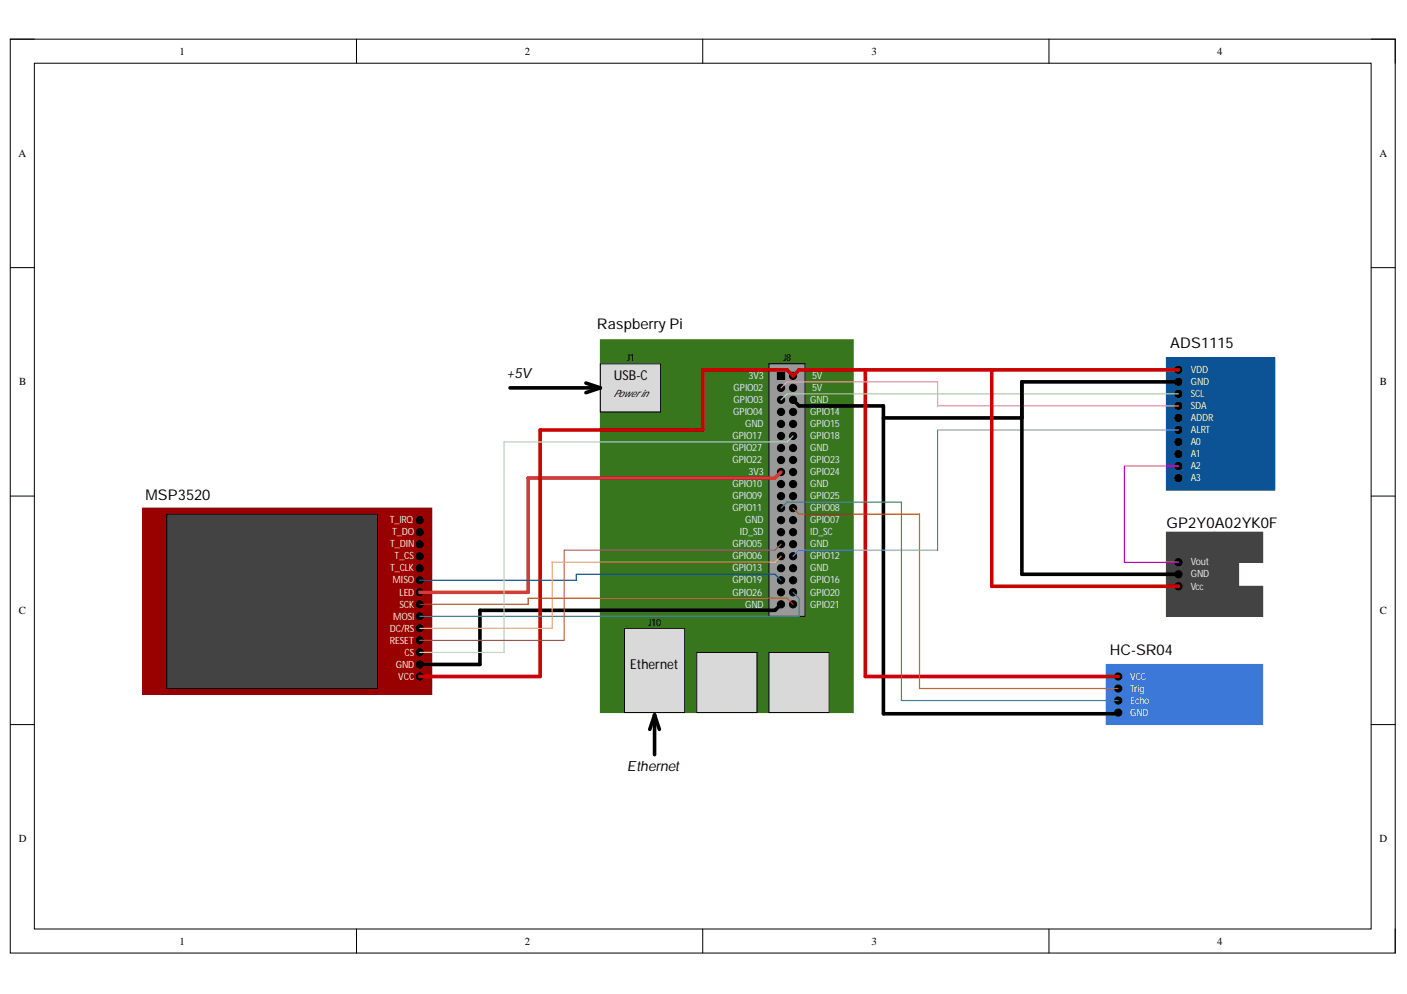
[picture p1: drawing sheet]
<svg xmlns="http://www.w3.org/2000/svg" width="297mm" height="210mm" viewBox="0 0 297 210" stroke-linecap="round" stroke-linejoin="round" font-family="sans-serif">
<path d="M2.2 8.3h292.4v193h-292.4z" fill="none" stroke="#000" stroke-width=".21"/>
<path d="M7.3 13.4h282.2v182.8h-282.2z" fill-rule="evenodd" fill="#fff"/>
<g fill="none" stroke="#000" stroke-width=".21">
<path d="M2.2 8.3h5.1M7.3 13.4h282.2v182.8h-282.2zM75.3 8.3v5M148.4 8.3v5M221.5 8.3v5.1M289.5 8.3h5.1v5.1M2.2 56.5h5.1M289.5 56.5h5.1M2.2 104.8h5.1M289.5 104.8h5.1M2.2 153h5.1M289.5 153h5.1"/>
<path d="M75.3 196.2v5.1M148.4 196.2v5.1M221.5 196.2v5.1M294.6 196.2v5.1"/>
</g>
<path d="M126.7 71.7h53.4v78.8h-53.4z" fill-rule="evenodd" fill="#38761d"/>
<path d="M126.7 71.7h53.4v78.8h-53.4z" fill="none" stroke="#38761d" stroke-width=".21"/>
<path d="M162.3 76.8h7.7v53.4h-7.7z" fill-rule="evenodd" fill="#999"/>
<g fill="none" stroke="#000" stroke-width=".21">
<path d="M162.3 76.8h7.7v53.4h-7.7zM164.1 78.6h1.5v1.5h-1.5z"/>
<circle cx="167.4" cy="79.4" r=".76"/>
<circle cx="164.9" cy="84.4" r=".76"/>
<circle cx="164.9" cy="89.5" r=".76"/>
<circle cx="164.9" cy="87" r=".76"/>
<circle cx="164.9" cy="81.9" r=".76"/>
<circle cx="164.9" cy="99.7" r=".76"/>
<circle cx="164.9" cy="97.1" r=".76"/>
<circle cx="164.9" cy="94.6" r=".76"/>
<circle cx="164.9" cy="92.1" r=".76"/>
<circle cx="167.4" cy="84.4" r=".76"/>
<circle cx="167.4" cy="89.5" r=".76"/>
<circle cx="167.4" cy="87" r=".76"/>
<circle cx="167.4" cy="81.9" r=".76"/>
<circle cx="167.4" cy="99.7" r=".76"/>
<circle cx="167.4" cy="97.1" r=".76"/>
<circle cx="167.4" cy="94.6" r=".76"/>
<circle cx="167.4" cy="92.1" r=".76"/>
<circle cx="164.9" cy="117.5" r=".76"/>
<circle cx="164.9" cy="120" r=".76"/>
<circle cx="164.9" cy="112.4" r=".76"/>
<circle cx="164.9" cy="109.8" r=".76"/>
<circle cx="164.9" cy="114.9" r=".76"/>
<circle cx="164.9" cy="104.8" r=".76"/>
<circle cx="164.9" cy="107.3" r=".76"/>
<circle cx="164.9" cy="102.2" r=".76"/>
<circle cx="167.4" cy="117.5" r=".76"/>
<circle cx="167.4" cy="120" r=".76"/>
<circle cx="167.4" cy="112.4" r=".76"/>
<circle cx="167.4" cy="109.8" r=".76"/>
<circle cx="167.4" cy="114.9" r=".76"/>
<circle cx="167.4" cy="104.8" r=".76"/>
<circle cx="167.4" cy="107.3" r=".76"/>
<circle cx="167.4" cy="102.2" r=".76"/>
<circle cx="164.9" cy="122.5" r=".76"/>
<circle cx="164.9" cy="127.6" r=".76"/>
<circle cx="164.9" cy="125.1" r=".76"/>
<circle cx="167.4" cy="122.5" r=".76"/>
<circle cx="167.4" cy="127.6" r=".76"/>
<circle cx="167.4" cy="125.1" r=".76"/>
</g>
<g fill="#000">
<circle cx="167.4" cy="79.4" r=".76"/>
<circle cx="164.9" cy="84.4" r=".76"/>
<circle cx="164.9" cy="89.5" r=".76"/>
<circle cx="164.9" cy="87" r=".76"/>
<circle cx="164.9" cy="81.9" r=".76"/>
<circle cx="164.9" cy="99.7" r=".76"/>
<circle cx="164.9" cy="97.1" r=".76"/>
<circle cx="164.9" cy="94.6" r=".76"/>
<circle cx="164.9" cy="92.1" r=".76"/>
<circle cx="167.4" cy="84.4" r=".76"/>
<circle cx="167.4" cy="89.5" r=".76"/>
<circle cx="167.4" cy="87" r=".76"/>
<circle cx="167.4" cy="81.9" r=".76"/>
<circle cx="167.4" cy="99.7" r=".76"/>
<circle cx="167.4" cy="97.1" r=".76"/>
<circle cx="167.4" cy="94.6" r=".76"/>
<circle cx="167.4" cy="92.1" r=".76"/>
<circle cx="164.9" cy="117.5" r=".76"/>
<circle cx="164.9" cy="120" r=".76"/>
<circle cx="164.9" cy="112.4" r=".76"/>
<circle cx="164.9" cy="109.8" r=".76"/>
<circle cx="164.9" cy="114.9" r=".76"/>
<circle cx="164.9" cy="104.8" r=".76"/>
<circle cx="164.9" cy="107.3" r=".76"/>
<circle cx="164.9" cy="102.2" r=".76"/>
<circle cx="167.4" cy="117.5" r=".76"/>
<circle cx="167.4" cy="120" r=".76"/>
<circle cx="167.4" cy="112.4" r=".76"/>
<circle cx="167.4" cy="109.8" r=".76"/>
<circle cx="167.4" cy="114.9" r=".76"/>
<circle cx="167.4" cy="104.8" r=".76"/>
<circle cx="167.4" cy="107.3" r=".76"/>
<circle cx="167.4" cy="102.2" r=".76"/>
<circle cx="164.9" cy="122.5" r=".76"/>
<circle cx="164.9" cy="127.6" r=".76"/>
<circle cx="164.9" cy="125.1" r=".76"/>
<circle cx="167.4" cy="122.5" r=".76"/>
<circle cx="167.4" cy="127.6" r=".76"/>
<circle cx="167.4" cy="125.1" r=".76"/>
</g>
<path d="M164.1 78.6h1.5v1.5h-1.5z" fill-rule="evenodd" fill="#000"/>
<path d="M126.7 76.8h12.8v10.2h-12.8z" fill-rule="evenodd" fill="#d9d9d9"/>
<path d="M126.7 76.8h12.8v10.2h-12.8z" fill="none" stroke="#000" stroke-width=".21"/>
<path d="M131.8 132.7h12.7v17.8h-12.7z" fill-rule="evenodd" fill="#d9d9d9"/>
<path d="M131.8 132.7h12.7v17.8h-12.7z" fill="none" stroke="#000" stroke-width=".21"/>
<path d="M147.1 137.8h12.7v12.7h-12.7z" fill-rule="evenodd" fill="#d9d9d9"/>
<path d="M147.1 137.8h12.7v12.7h-12.7z" fill="none" stroke="#000" stroke-width=".21"/>
<path d="M162.3 137.8h12.8v12.7h-12.8z" fill-rule="evenodd" fill="#d9d9d9"/>
<path d="M162.3 137.8h12.8v12.7h-12.8z" fill="none" stroke="#000" stroke-width=".21"/>
<path d="M107.7 81.9h19M123.7 80.9l3 1M126.7 81.9l-3 1M138.2 151v8.4M138.2 151l-1 3M138.2 151l1 3" fill="none" stroke="#000" stroke-width=".76"/>
<path d="M233.5 140.3h33.1v12.7h-33.1z" fill-rule="evenodd" fill="#3c78d8"/>
<path d="M233.5 140.3h33.1v12.7h-33.1z" fill="none" stroke="#3c78d8" stroke-width=".21"/>
<g fill="#000">
<circle cx="236.1" cy="150.5" r=".76"/>
<circle cx="236.1" cy="145.4" r=".76"/>
<circle cx="236.1" cy="147.9" r=".76"/>
<circle cx="236.1" cy="142.9" r=".76"/>
</g>
<g fill="none" stroke="#000" stroke-width=".21">
<circle cx="236.1" cy="150.5" r=".76"/>
<circle cx="236.1" cy="145.4" r=".76"/>
<circle cx="236.1" cy="147.9" r=".76"/>
<circle cx="236.1" cy="142.9" r=".76"/>
</g>
<path d="M30.1 107.3h61.1v39.4h-61.1z" fill-rule="evenodd" fill="#900"/>
<path d="M30.1 107.3h61.1v39.4h-61.1z" fill="none" stroke="#900" stroke-width=".21"/>
<path d="M35.2 108.6h44.5v36.8h-44.5z" fill-rule="evenodd" fill="#434343"/>
<g fill="none" stroke="#000" stroke-width=".21">
<path d="M35.2 108.6h44.5v36.8h-44.5z"/>
<circle cx="88.6" cy="117.5" r=".76"/>
<circle cx="88.6" cy="120" r=".76"/>
<circle cx="88.6" cy="112.4" r=".76"/>
<circle cx="88.6" cy="109.8" r=".76"/>
<circle cx="88.6" cy="114.9" r=".76"/>
<circle cx="88.6" cy="132.7" r=".76"/>
<circle cx="88.6" cy="122.5" r=".76"/>
<circle cx="88.6" cy="127.6" r=".76"/>
<circle cx="88.6" cy="125.1" r=".76"/>
<circle cx="88.6" cy="130.2" r=".76"/>
<circle cx="88.6" cy="135.2" r=".76"/>
<circle cx="88.6" cy="137.8" r=".76"/>
<circle cx="88.6" cy="140.3" r=".76"/>
<circle cx="88.6" cy="142.9" r=".76"/>
</g>
<g fill="#000">
<circle cx="88.6" cy="117.5" r=".76"/>
<circle cx="88.6" cy="120" r=".76"/>
<circle cx="88.6" cy="112.4" r=".76"/>
<circle cx="88.6" cy="109.8" r=".76"/>
<circle cx="88.6" cy="114.9" r=".76"/>
<circle cx="88.6" cy="132.7" r=".76"/>
<circle cx="88.6" cy="122.5" r=".76"/>
<circle cx="88.6" cy="127.6" r=".76"/>
<circle cx="88.6" cy="125.1" r=".76"/>
<circle cx="88.6" cy="130.2" r=".76"/>
<circle cx="88.6" cy="135.2" r=".76"/>
<circle cx="88.6" cy="137.8" r=".76"/>
<circle cx="88.6" cy="140.3" r=".76"/>
<circle cx="88.6" cy="142.9" r=".76"/>
</g>
<path d="M167.4 84.4l1.3 1.3h17.8v65h49.3M164.9 127.6l-1.3 1.3h-62.3v11.4h-12.7" fill="none" stroke="#000" stroke-width=".76"/>
<path d="M88.6 142.9h25.4v-52.1h34.4v-12.7h17.8l1.2 1.3 1.3-1.3h14v64.8h53.4" fill="none" stroke="#c00" stroke-width=".76"/>
<path d="M164.9 107.3l1.3-1.3h24.1v41.9h45.8M167.4 125.1l1.3 1.2v3.9h-80.1" fill="none" stroke="#45818e" stroke-width=".25"/>
<path d="M167.4 107.3l1.3 1.3h25.4v36.8h42M88.6 127.6h22.9v-1.3h54.7l1.2 1.3" fill="none" stroke="#b45f06" stroke-width=".25"/>
<path d="M164.9 99.7l-1.3 1.3h-52.1v24.1h-22.9" fill="none" stroke="#cc4125" stroke-width=".76"/>
<path d="M88.6 122.5h33.1v-1.2h41.9l1.3 1.2" fill="none" stroke="#0b5394" stroke-width=".25"/>
<path d="M167.4 92.1l-1.2 1.2h-59.8v44.5h-17.8" fill="none" stroke="#b6d7a8" stroke-width=".25"/>
<path d="M164.9 114.9l-1.3 1.3h-44.5v19h-30.5" fill="none" stroke="#a64d79" stroke-width=".25"/>
<path d="M164.9 117.5l-1.3 1.2h-47v14h-28" fill="none" stroke="#f1c232" stroke-width=".25"/>
<path d="M246.2 75.6h22.9v27.9h-22.9z" fill-rule="evenodd" fill="#0b5394"/>
<path d="M246.2 75.6h22.9v27.9h-22.9z" fill="none" stroke="#0b5394" stroke-width=".21"/>
<g fill="#000">
<circle cx="248.8" cy="78.1" r=".76"/>
<circle cx="248.8" cy="93.3" r=".76"/>
<circle cx="248.8" cy="85.7" r=".76"/>
<circle cx="248.8" cy="90.8" r=".76"/>
<circle cx="248.8" cy="95.9" r=".76"/>
<circle cx="248.8" cy="98.4" r=".76"/>
<circle cx="248.8" cy="80.6" r=".76"/>
<circle cx="248.8" cy="88.3" r=".76"/>
<circle cx="248.8" cy="83.2" r=".76"/>
<circle cx="248.8" cy="101" r=".76"/>
</g>
<g fill="none" stroke="#000" stroke-width=".21">
<circle cx="248.8" cy="78.1" r=".76"/>
<circle cx="248.8" cy="93.3" r=".76"/>
<circle cx="248.8" cy="85.7" r=".76"/>
<circle cx="248.8" cy="90.8" r=".76"/>
<circle cx="248.8" cy="95.9" r=".76"/>
<circle cx="248.8" cy="98.4" r=".76"/>
<circle cx="248.8" cy="80.6" r=".76"/>
<circle cx="248.8" cy="88.3" r=".76"/>
<circle cx="248.8" cy="83.2" r=".76"/>
<circle cx="248.8" cy="101" r=".76"/>
</g>
<path d="M182.7 78.1h66.1" fill="none" stroke="#c00" stroke-width=".76"/>
<path d="M248.8 80.6h-33.1v7.7h-29.2" fill="none" stroke="#000" stroke-width=".76"/>
<path d="M248.8 83.2h-82.6l-1.3 1.2" fill="none" stroke="#b6d7a8" stroke-width=".25"/>
<path d="M164.9 81.9l1.3-1.3h31.7v5.1h50.9" fill="none" stroke="#ea9999" stroke-width=".25"/>
<path d="M248.8 90.8h-50.9v25.4h-29.2M168.7 116.2l-1.3 1.3" fill="none" stroke="#6d9eeb" stroke-width=".25"/>
<path d="M246.2 112.4h10.2v17.8h-10.2z" fill-rule="evenodd" fill="#434343"/>
<path d="M246.2 112.4h10.2v17.8h-10.2z" fill="none" stroke="#434343" stroke-width=".21"/>
<path d="M256.4 112.4h10.2v6.3h-10.2z" fill-rule="evenodd" fill="#434343"/>
<path d="M256.4 112.4h10.2v6.3h-10.2z" fill="none" stroke="#434343" stroke-width=".21"/>
<path d="M256.4 123.8h10.2v6.4h-10.2z" fill-rule="evenodd" fill="#434343"/>
<path d="M256.4 123.8h10.2v6.4h-10.2z" fill="none" stroke="#434343" stroke-width=".21"/>
<path d="M256.4 118.7h5.1v5.1h-5.1z" fill-rule="evenodd" fill="#434343"/>
<path d="M256.4 118.7h5.1v5.1h-5.1z" fill="none" stroke="#434343" stroke-width=".21"/>
<g fill="#000">
<circle cx="248.8" cy="118.7" r=".76"/>
<circle cx="248.8" cy="123.8" r=".76"/>
<circle cx="248.8" cy="121.3" r=".76"/>
</g>
<g fill="none" stroke="#000" stroke-width=".21">
<circle cx="248.8" cy="118.7" r=".76"/>
<circle cx="248.8" cy="123.8" r=".76"/>
<circle cx="248.8" cy="121.3" r=".76"/>
</g>
<path d="M209.4 78.1v45.7h39.4" fill="none" stroke="#c00" stroke-width=".76"/>
<path d="M215.7 80.6v40.7h33.1" fill="none" stroke="#000" stroke-width=".76"/>
<path d="M248.8 98.4h-11.5v20.3h11.5" fill="none" stroke="#f0f" stroke-width=".25"/>
<g font-size="3.1">
<text x="126" y="69.5">Raspberry Pi</text>
<text x="247.1" y="73.6">ADS1115</text>
<text x="30.7" y="105.6">MSP3520</text>
<text x="246.3" y="111.4">GP2Y0A02YK0F</text>
<text x="234.3" y="138.4">HC-SR04</text>
</g>
<g font-size="3">
<text x="106.9" y="79.8">+5V</text>
<text x="132.4" y="162.9">Ethernet</text>
</g>
<g font-size="2.9">
<text x="129.6" y="80.3">USB-C</text>
<text x="133" y="141.3">Ethernet</text>
</g>
<g font-size="2.3">
<text x="37.9" y="11.6">1</text>
<text x="110.8" y="11.6">2</text>
<text x="184" y="11.6">3</text>
<text x="257" y="11.6">4</text>
<text x="3.9" y="33.1">A</text>
<text x="291.2" y="33.1">A</text>
<text x="4.1" y="81.4">B</text>
<text x="291.3" y="81.4">B</text>
<text x="4" y="129.6">C</text>
<text x="291.3" y="129.6">C</text>
<text x="4" y="177.8">D</text>
<text x="291.2" y="177.8">D</text>
<text x="37.9" y="199.5">1</text>
<text x="110.8" y="199.5">2</text>
<text x="184" y="199.5">3</text>
<text x="257" y="199.5">4</text>
</g>
<g font-size="2.1">
<text x="132.4" y="76.2">J1</text>
<text x="165.4" y="76.2">J8</text>
<text x="129.5" y="83.9">Powerin</text>
<text x="136.9" y="132.1">J10</text>
</g>
<g font-size="2.1" fill="#efefef">
<text x="154.9" y="82.6">GPIO02</text>
<text x="158" y="80">3V3</text>
<text x="171.4" y="80">5V</text>
<text x="171.4" y="82.6">5V</text>
<text x="251.4" y="78.7">VDD</text>
<text x="251.4" y="81.4">GND</text>
<text x="251.4" y="83.9">SCL</text>
<text x="154.8" y="87.7">GPIO04</text>
<text x="154.9" y="85.2">GPIO03</text>
<text x="171" y="85.2">GND</text>
<text x="171" y="87.7">GPIO14</text>
<text x="251.4" y="86.4">SDA</text>
<text x="251.4" y="89">ADDR</text>
<text x="154.6" y="92.8">GPIO17</text>
<text x="154.6" y="95.3">GPIO27</text>
<text x="157.3" y="90.2">GND</text>
<text x="171" y="90.2">GPIO15</text>
<text x="171" y="92.8">GPIO18</text>
<text x="171" y="95.3">GND</text>
<text x="251.4" y="91.5">ALRT</text>
<text x="251.4" y="94">A0</text>
<text x="154.6" y="97.8">GPIO22</text>
<text x="158" y="100.4">3V3</text>
<text x="171" y="97.8">GPIO23</text>
<text x="171" y="100.4">GPIO24</text>
<text x="251.4" y="96.6">A1</text>
<text x="251.4" y="99.1">A2</text>
<text x="251.4" y="101.6">A3</text>
<text x="154.6" y="105.4">GPIO09</text>
<text x="154.6" y="102.9">GPIO10</text>
<text x="154.6" y="108">GPIO11</text>
<text x="171" y="102.9">GND</text>
<text x="171" y="105.4">GPIO25</text>
<text x="171" y="108">GPIO08</text>
<text x="82.3" y="110.5">T_IRQ</text>
<text x="82.8" y="113">T_DO</text>
<text x="156.2" y="113">ID_SD</text>
<text x="157.3" y="110.5">GND</text>
<text x="171" y="110.5">GPIO07</text>
<text x="171" y="113">ID_SC</text>
<text x="82.4" y="115.6">T_DIN</text>
<text x="83.3" y="118.1">T_CS</text>
<text x="154.6" y="115.6">GPIO05</text>
<text x="154.6" y="118.1">GPIO06</text>
<text x="171" y="115.6">GND</text>
<text x="171" y="118.1">GPIO12</text>
<text x="251.4" y="119.4">Vout</text>
<text x="82.4" y="120.6">T_CLK</text>
<text x="82.9" y="123.2">MISO</text>
<text x="84.3" y="125.8">LED</text>
<text x="154.6" y="120.6">GPIO13</text>
<text x="154.6" y="123.2">GPIO19</text>
<text x="154.6" y="125.8">GPIO26</text>
<text x="171" y="120.6">GND</text>
<text x="171" y="123.2">GPIO16</text>
<text x="171" y="125.8">GPIO20</text>
<text x="251.4" y="121.9">GND</text>
<text x="251.4" y="124.5">Vcc</text>
<text x="83" y="130.9">MOSI</text>
<text x="84.3" y="128.3">SCK</text>
<text x="157.3" y="128.3">GND</text>
<text x="171" y="128.3">GPIO21</text>
<text x="82.3" y="135.9">RESET</text>
<text x="82.3" y="133.4">DC/RS</text>
<text x="83.6" y="141">GND</text>
<text x="84.1" y="143.5">VCC</text>
<text x="85.4" y="138.5">CS</text>
<text x="238.6" y="143.5">VCC</text>
<text x="238.6" y="146.1">Trig</text>
<text x="238.6" y="148.6">Echo</text>
<text x="238.6" y="151.1">GND</text>
</g>
</svg>
